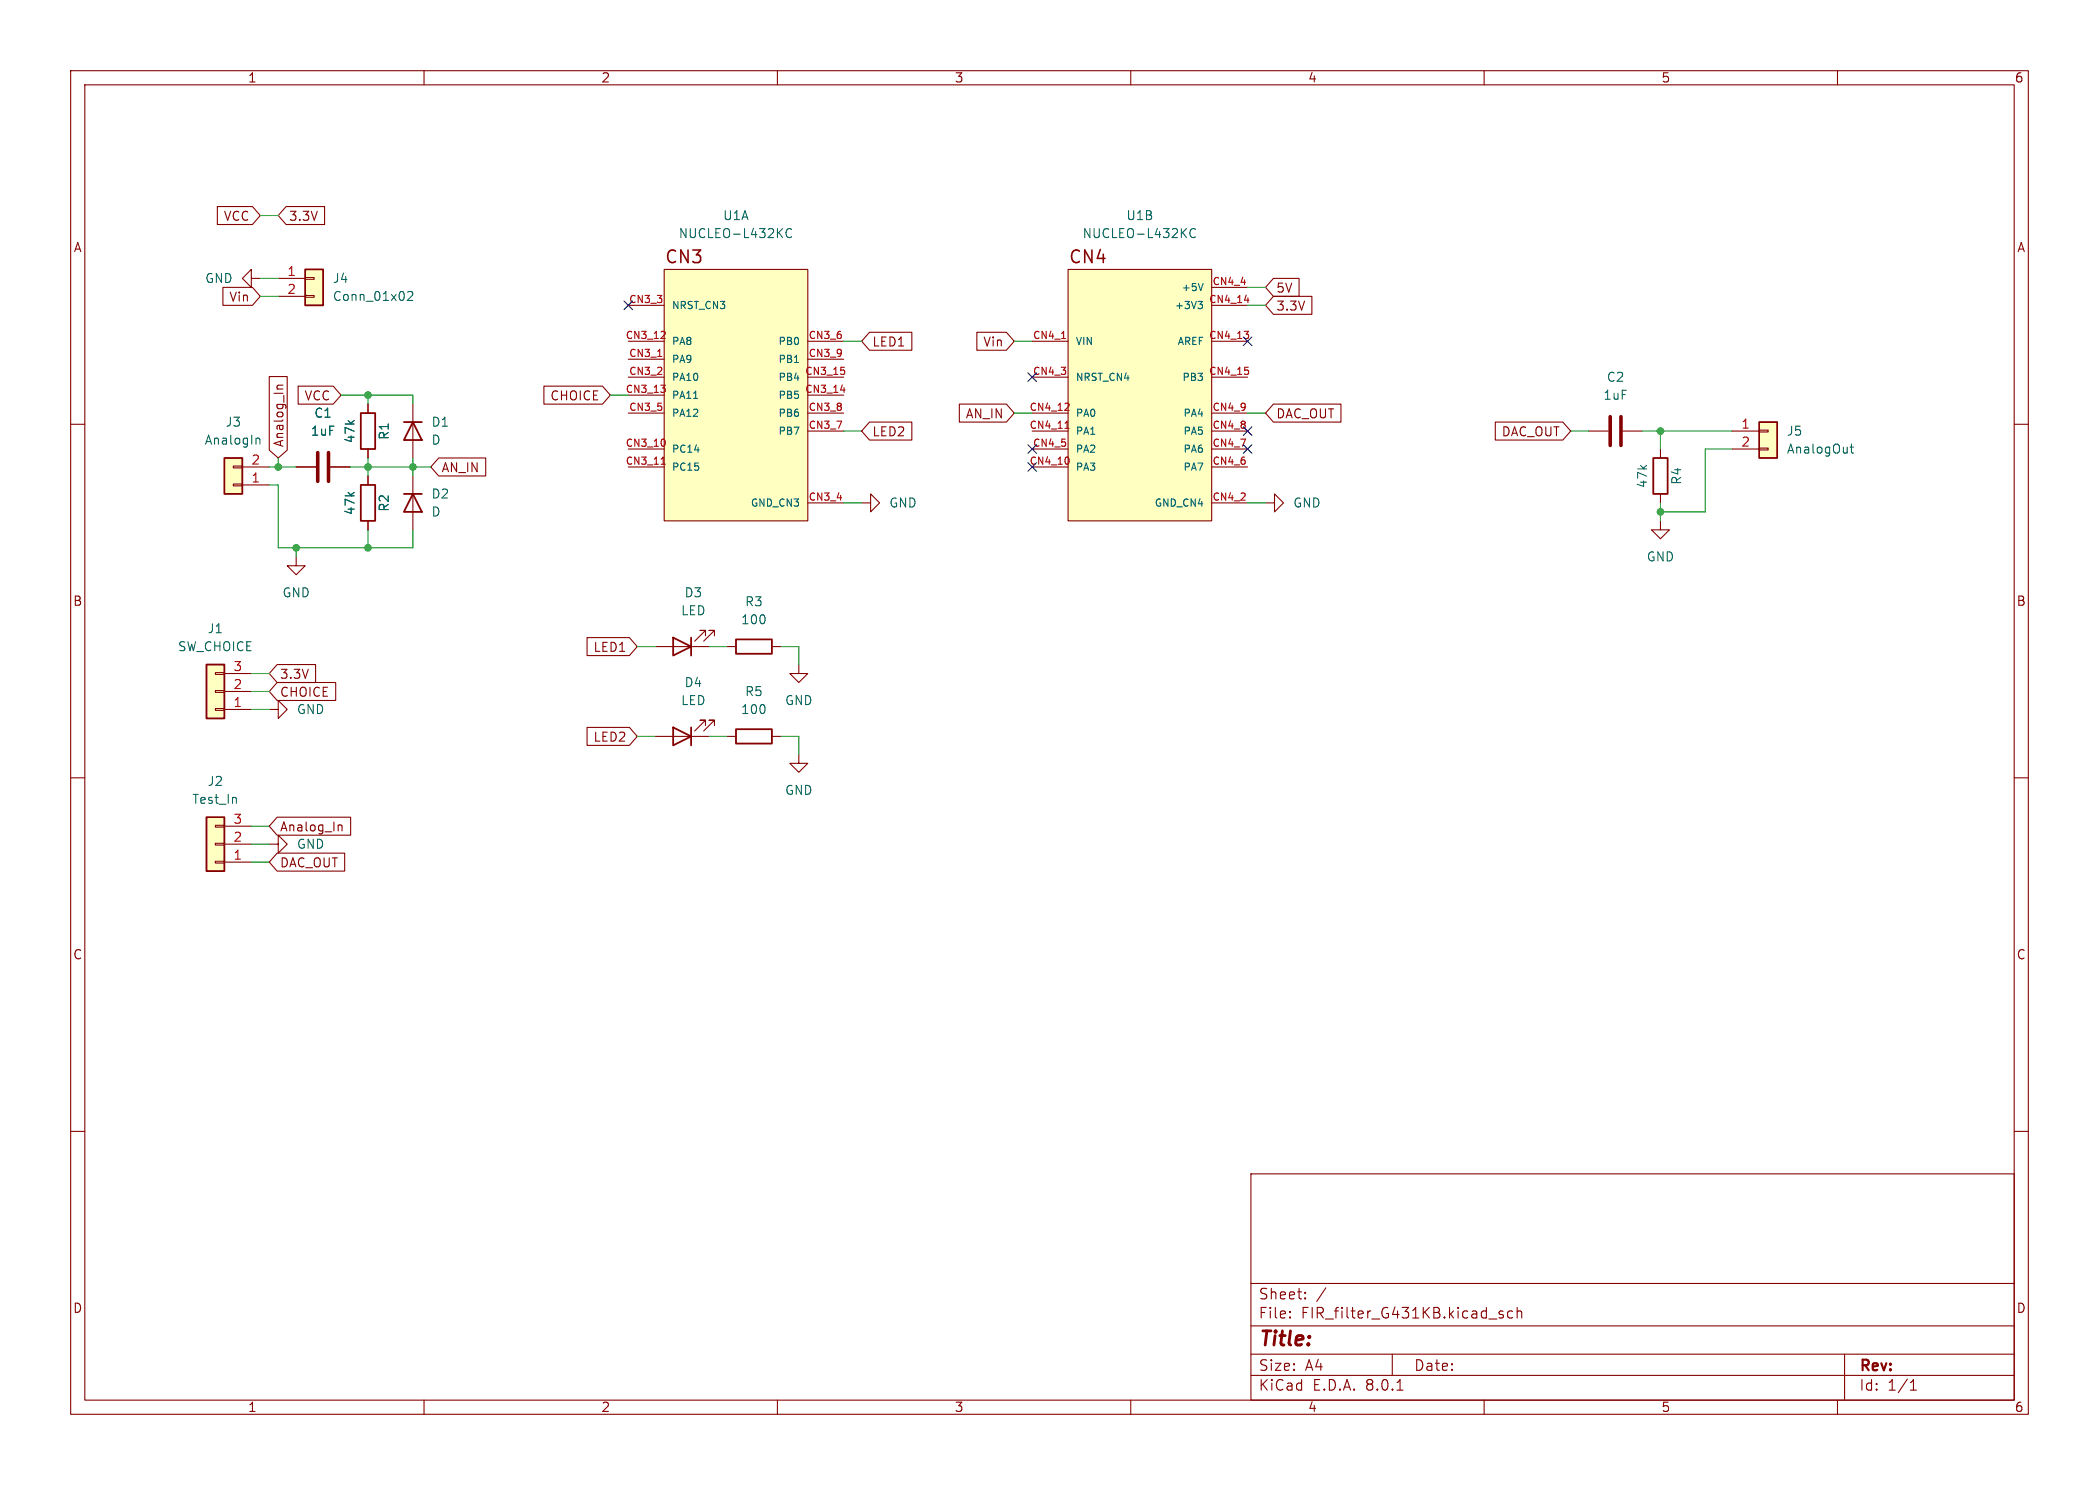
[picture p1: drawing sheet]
<svg xmlns="http://www.w3.org/2000/svg" width="297mm" height="210mm" viewBox="0 0 297 210" stroke-linecap="round" stroke-linejoin="round" font-family="sans-serif">
<g fill="none" stroke="#840000" stroke-width=".15">
<path d="M10 10h277v190h-277zM12 12h273v186h-273zM60 10v2M110 10v2M160 10v2M210 10v2M260 10v2M10 60h2M285 60h2M10 110h2M285 110h2M10 160h2"/>
<path d="M285 160h2M177 166h108v32h-108zM60 198v2M110 198v2M160 198v2M177 194.5h108M177 191.5h108M177 187.5h108M177 181.5h108M182.5 186.3h.1l-.1 .1M182.5 186.3v.1M182.5 185.5v.1"/>
<path d="M182.5 185.5h.1l-.1 .1M184.7 183.6v.1M184.7 183.6h-.1l.1 .1M184.7 182.8v.1M184.7 182.8h-.1l.1 .1M187.6 182.1l-1.3 2M197 191.5v3M197.7 196.6h.8M210 198v2M212.7 185.5l-.4-.1-.2 .2 .1 .2 .5 .2v.1v.2l-.2 .1-.4-.1M214 185.5l-.4-.1-.3 .3v.4l.2 .2 .1 .1 .4-.1M214.7 185.5a.37 .37 0 0 1 .6 .1v.8"/>
<path d="M214.7 184.9v1.5M260 198v2M261 191.5v6.5M270.3 196.6h.9M270.3 195.5l.4-.4v1.5"/>
</g>
<path d="M94 38.1h20.3v35.6h-20.3z" fill="#ffffc2"/>
<g fill="none" stroke="#840000" stroke-width=".15">
<path d="M94 38.1h20.3v35.6h-20.3zM88.9 50.8h5.1M88.9 48.3h5.1M88.9 55.9h5.1M88.9 53.3h5.1M88.9 43.2h5.1M88.9 58.4h5.1M114.3 50.8h5.1M114.3 48.3h5.1M114.3 55.9h5.1M114.3 53.3h5.1M114.3 58.4h5.1"/>
<path d="M88.9 63.5h5.1M88.9 66h5.1M114.3 71.1h5.1M114.3 61h5.1M121.9 71.1h1.3v-1.2l1.3 1.2-1.3 1.3v-1.3M102.9 104.1h1.2M109.2 104.1h1.3"/>
</g>
<path d="M93.1 50.4h.5M93.5 54.5h.6l-.3 .4M94 46.9l.1 .2v.2l-.6 .6h.6M94 54.9l.1 .2-.1 .3M118.9 55.2h.7M119 51.9h.5M119.4 52.4l.1 .1-.1 .4M93.5 65.7h.6M94 62.2l.1 .3-.1 .5" fill="none" stroke="#a90000" stroke-width=".15"/>
<path d="M112 32.5a.51 .51 0 0 0-.6-.1 .51 .51 0 0 0-.2 .7 .48 .48 0 0 0 .3 .4 .48 .48 0 0 0 .5 0M98.1 56.3h.6M112.4 51.3h.6" fill="none" stroke="#006464" stroke-width=".15"/>
<path d="M104.1 103.1h5.1v2.1h-5.1z" fill="none" stroke="#840000" stroke-width=".25"/>
<path d="M43.2 38.1h2.5v5.1h-2.5z" fill="#ffffc2"/>
<path d="M35.6 39.4v-1.3l-1.3 1.3 1.3 1.2v-1.2h1.2M39.4 39.4h3.8M43.2 39.2h1.2v.3h-1.2zM39.4 41.9h3.8M43.2 41.8h1.2v.2h-1.2zM52.1 57.2v1.2M52.1 63.5v1.3M92.7 91.4h7.6M99.8 89.9v-.7h-.7h.7l-1.5 1.5M101.1 89.9v-.7h-.8h.8l-1.5 1.5M38.1 119.4h1.3v-1.3l1.2 1.3-1.2 1.3v-1.3M113 106.7v1.3h1.3l-1.3 1.2-1.2-1.2h1.2" fill="none" stroke="#840000" stroke-width=".15"/>
<path d="M43.2 38.1h2.5v5.1h-2.5zM51.1 58.4h2v5.1h-2zM95.2 90.2l2.6 1.2-2.6 1.3zM97.8 90.2v2.5" fill="none" stroke="#840000" stroke-width=".25"/>
<path d="M57.7 41.3l.2-.1h.3l.1 .1 .1 .3-.1 .2-.7 .7h.8" fill="none" stroke="#006464" stroke-width=".15"/>
<path d="M31.7 64.8h2.6v5.1h-2.6z" fill="#ffffc2"/>
<g fill="none" stroke="#840000" stroke-width=".15">
<path d="M58.4 57.2v7.6M33 65.9h1.3v.3h-1.3zM33 68.5h1.3v.2h-1.3zM34.3 68.6h3.8M34.3 66h3.8M41.9 78.7v1.3h1.3l-1.3 1.3-1.3-1.3h1.3M41.9 66h2.8M46.7 66h2.8M58.4 67.3v7.6M179.1 71.1h1.2v-1.2l1.3 1.2-1.3 1.3v-1.3M224.8 61h2.8M229.6 61h2.8"/>
<path d="M234.9 73.7v1.2h1.3l-1.3 1.3-1.2-1.3h1.2M234.9 63.5v1.3M234.9 69.9v1.2M102.9 91.4h1.2M109.2 91.4h1.3M113 94v1.3h1.3l-1.3 1.2-1.2-1.2h1.2M92.7 104.1h7.6M99.8 102.6v-.7h-.7h.7l-1.5 1.5M101.1 102.6v-.7h-.8h.8l-1.5 1.5"/>
</g>
<path d="M57.1 59.7h2.6M58.4 59.7l1.3 2.5h-2.6zM31.7 64.8h2.6v5.1h-2.6zM57.1 69.9h2.6M58.4 69.9l1.3 2.5h-2.6zM233.9 64.8h2.1v5.1h-2.1zM104.1 90.4h5.1v2.1h-5.1zM95.2 102.9l2.6 1.2-2.6 1.3zM97.8 102.9v2.5" fill="none" stroke="#840000" stroke-width=".25"/>
<path d="M36.3 62h.4l.1 .8" fill="none" stroke="#006464" stroke-width=".15"/>
<path d="M227.8 58.9v4.1M229.4 58.9v4.1M45 64v4.1M46.5 64v4.1" fill="none" stroke="#840000" stroke-width=".51"/>
<path d="M248.9 59.7h2.6v5.1h-2.6z" fill="#ffffc2"/>
<path d="M245.1 61h3.8M245.1 63.5h3.8M248.9 63.4h1.3v.2h-1.3zM248.9 60.8h1.3v.3h-1.3z" fill="none" stroke="#840000" stroke-width=".15"/>
<path d="M248.9 59.7h2.6v5.1h-2.6z" fill="none" stroke="#840000" stroke-width=".25"/>
<path d="M261.8 63.2h.5M262 62.8v1.1v.1l.3 .1" fill="none" stroke="#006464" stroke-width=".15"/>
<path d="M151.1 38.1h20.3v35.6h-20.3z" fill="#ffffc2"/>
<g fill="none" stroke="#840000" stroke-width=".15">
<path d="M151.1 38.1h20.3v35.6h-20.3zM146 48.3h5.1M146 58.4h5.1M146 53.3h5.1M171.4 48.3h5.1M171.4 58.4h5.1M171.4 43.2h5.1M171.4 53.3h5.1M171.4 40.6h5.1M146 66h5.1M146 61h5.1M146 63.5h5.1"/>
<path d="M171.4 66h5.1M171.4 61h5.1M171.4 71.1h5.1M171.4 63.5h5.1M38.1 100.3h1.3v-1.2l1.2 1.2-1.2 1.3v-1.3"/>
</g>
<path d="M150.2 47.9h.6M151.2 57.1l.1 .1-.1 .3-.6 .5h.7M176 46.9h.7l-.4 .3M176.1 42.5h.6M176.1 51.9h.5M176.6 47.3l.1 .1-.1 .4M176.6 52.4l.1 .1-.1 .4M150.7 60.6h.6M151.2 64.7l.1 .3-.1 .6" fill="none" stroke="#a90000" stroke-width=".15"/>
<path d="M169.2 32.5a.51 .51 0 0 0-.7-.1 .51 .51 0 0 0-.1 .7 .48 .48 0 0 0 .2 .4 .48 .48 0 0 0 .6 0M169.5 42.6h.6l-.3 .4 .3 .1v.3l-.2 .2h-.2M170.2 40.1l-.3 1" fill="none" stroke="#006464" stroke-width=".15"/>
<path d="M29.2 94h2.5v7.6h-2.5z" fill="#ffffc2"/>
<path d="M52.1 67.3v1.3M52.1 73.7v1.2M30.5 95.1h1.2v.3h-1.2zM30.5 97.7h1.2v.2h-1.2zM31.7 97.8h3.9M31.7 95.3h3.9M30.5 100.2h1.2v.3h-1.2zM31.7 100.3h3.9" fill="none" stroke="#840000" stroke-width=".15"/>
<path d="M51.1 68.6h2v5.1h-2zM29.2 94h2.5v7.6h-2.5z" fill="none" stroke="#840000" stroke-width=".25"/>
<path d="M29.2 115.6h2.5v7.6h-2.5z" fill="#ffffc2"/>
<g fill="none" stroke="#840000" stroke-width=".15">
<path d="M30.8 29.2h4.9l1.1 1.3-1.1 1.3h-4.9zM40.5 29.2h5.4v2.6h-5.4l-1.1-1.3zM180.2 39.4h3.6v2.5h-3.6l-1.1-1.3zM31.5 40.6h4.2l1.1 1.3-1.1 1.3h-4.2zM38.1 53.3h2.5v10.4l-1.2 1.1-1.3-1.1zM40 54.5h-.7v.5M42.2 54.6h4.9l1.2 1.3-1.2 1.3h-4.9zM52.1 57.2v1.2M77 54.6h8.2l1.2 1.3-1.2 1.3h-8.2zM123 47h6v2.5h-6l-1.1-1.2zM123 59.7h6v2.5h-6l-1.1-1.2zM135.7 57.1h6.7l1.1 1.3-1.1 1.3h-6.7z"/>
<path d="M138.2 47h4.2l1.1 1.3-1.1 1.2h-4.2zM180.2 57.1h9.5v2.6h-9.5l-1.1-1.3zM180.2 41.9h5.4v2.6h-5.4l-1.1-1.3zM211.6 59.7h9.5l1.1 1.3-1.1 1.2h-9.5zM41.9 66h2.8M46.7 66h2.8M52.1 63.5v1.3M52.1 67.3v1.3M52.1 73.7v1.2M62.1 64.8h6.6v2.5h-6.6l-1.1-1.3zM39.2 94h5.5v2.5h-5.5l-1.1-1.2zM39.2 96.5h8.3v2.6h-8.3l-1.1-1.3z"/>
<path d="M83.1 90.2h6l1.1 1.2-1.1 1.3h-6zM30.5 116.7h1.2v.3h-1.2zM30.5 119.3h1.2v.2h-1.2zM31.7 119.4h3.9M31.7 116.8h3.9M39.2 115.6h10.4v2.5h-10.4l-1.1-1.3zM47.9 116.7h.4l.1 .8M83.1 102.9h6l1.1 1.2-1.1 1.3h-6zM30.5 121.8h1.2v.2h-1.2zM31.7 121.9h3.9M39.2 120.6h9.6v2.6h-9.6l-1.1-1.3z"/>
</g>
<path d="M29.2 115.6h2.5v7.6h-2.5z" fill="none" stroke="#840000" stroke-width=".25"/>
<g fill="none" stroke="#009600" stroke-width=".15">
<path d="M36.8 39.4h2.6M36.8 30.5h2.6M36.8 41.9h2.6M48.3 55.9h10.1v1.3M52.1 55.9v1.3M86.4 55.9h2.5M119.4 48.3h2.5M143.5 58.4h2.5M143.5 48.3h2.5M176.5 58.4h2.6M176.5 43.2h2.6M176.5 40.6h2.6"/>
<path d="M38.1 68.6h1.3v8.9h19v-2.6M38.1 66h3.8M39.4 64.8v1.2M41.9 77.5v1.2M49.5 66h11.5M52.1 64.8v2.5M52.1 74.9v2.6M58.4 64.8v2.5M119.4 71.1h2.5M119.4 61h2.5M176.5 71.1h2.6M222.2 61h2.6"/>
<path d="M232.4 61h12.7M234.9 61v2.5M234.9 71.1v2.6M245.1 63.5h-3.8v8.9h-6.4M35.6 97.8h2.5M35.6 95.3h2.5M90.2 91.4h2.5M100.3 91.4h2.6M110.5 91.4h2.5v2.6M35.6 100.3h2.5M35.6 116.8h2.5M35.6 119.4h2.5"/>
<path d="M90.2 104.1h2.5M100.3 104.1h2.6M110.5 104.1h2.5v2.6M35.6 121.9h2.5"/>
</g>
<g fill="none" stroke="#000084" stroke-width=".15">
<path d="M88.3 42.6l1.2 1.2M89.5 42.6l-1.2 1.2M145.4 52.7l1.3 1.2M146.7 52.7l-1.3 1.2M175.9 47.7l1.2 1.2M177.1 47.7l-1.2 1.2M145.4 65.4l1.3 1.2M145.4 62.9l1.3 1.2M146.7 65.4l-1.3 1.2M146.7 62.9l-1.3 1.2M175.9 62.9l1.2 1.2M175.9 60.4l1.2 1.2"/>
<path d="M177.1 62.9l-1.2 1.2M177.1 60.4l-1.2 1.2"/>
</g>
<g fill="#009600" stroke="#009600" stroke-width=".15">
<circle cx="52.1" cy="55.9" r=".46"/>
<circle cx="52.1" cy="66" r=".46"/>
<circle cx="58.4" cy="66" r=".46"/>
<circle cx="234.9" cy="61" r=".46"/>
<circle cx="234.9" cy="72.4" r=".46"/>
<circle cx="39.4" cy="66" r=".46"/>
<circle cx="52.1" cy="77.5" r=".46"/>
<circle cx="41.9" cy="77.5" r=".46"/>
</g>
<text font-size="2.8" fill="#840000" x="178" y="190.9">Title:</text>
<g font-size="2.5" fill="#840000">
<text x="94" y="37.5">CN3</text>
<text x="151.1" y="37.5">CN4</text>
</g>
<g font-size="2.1" fill="#840000">
<text x="178" y="184">Sheet:</text>
<text x="178" y="186.7">File:</text>
<text x="184.1" y="186.7">FIR_filter_G431KB.kicad_sch</text>
<text x="178" y="196.9">KiCad</text>
<text x="178" y="194.1">Size:</text>
<text x="184.7" y="194.1">A4</text>
<text x="185.7" y="196.9">E.D.A.</text>
<text x="193.3" y="196.9">8.0.1</text>
<text x="200" y="194.1">Date:</text>
<text x="263" y="194.3">Rev:</text>
<text x="263" y="196.9">Id:</text>
<text x="267.1" y="196.9">1/1</text>
</g>
<g font-size="1.8" fill="#840000">
<text x="35" y="11.9">1</text>
<text x="85" y="11.9">2</text>
<text x="135" y="11.9">3</text>
<text x="185" y="11.9">4</text>
<text x="235" y="11.9">5</text>
<text x="285" y="11.9">6</text>
<text x="10.3" y="35.9">A</text>
<text x="31.6" y="31.4">VCC</text>
<text x="40.8" y="31.4">3.3V</text>
<text x="285.3" y="35.9">A</text>
<text x="180.5" y="41.6">5V</text>
<text x="32.4" y="42.9">Vin</text>
<text x="180.5" y="44.1">3.3V</text>
<text x="123.3" y="49.2">LED1</text>
<text x="139" y="49.2">Vin</text>
<text x="43" y="56.8">VCC</text>
<text x="77.8" y="56.8">CHOICE</text>
<text x="136.6" y="59.4">AN_IN</text>
<text x="180.5" y="59.4">DAC_OUT</text>
<text x="40.3" y="63.3" transform="rotate(-90 40.3 63.3)">Analog_In</text>
<text x="123.3" y="61.9">LED2</text>
<text x="212.4" y="61.9">DAC_OUT</text>
<text x="62.4" y="67">AN_IN</text>
<text x="10.3" y="85.9">B</text>
<text x="285.3" y="85.9">B</text>
<text x="83.9" y="92.4">LED1</text>
<text x="39.5" y="96.2">3.3V</text>
<text x="39.5" y="98.7">CHOICE</text>
<text x="83.9" y="105.1">LED2</text>
<text x="39.5" y="117.8">Analog_In</text>
<text x="39.5" y="122.9">DAC_OUT</text>
<text x="10.3" y="135.9">C</text>
<text x="285.3" y="135.9">C</text>
<text x="10.3" y="185.9">D</text>
<text x="285.3" y="185.9">D</text>
<text x="35" y="199.9">1</text>
<text x="85" y="199.9">2</text>
<text x="135" y="199.9">3</text>
<text x="185" y="199.9">4</text>
<text x="235" y="199.9">5</text>
<text x="285" y="199.9">6</text>
</g>
<g font-size="1.8" fill="#006464">
<text x="95.9" y="33.9">NUCLEO-L432KC</text>
<text x="102.2" y="31.3">U1A</text>
<text x="153.1" y="33.9">NUCLEO-L432KC</text>
<text x="159.3" y="31.3">U1B</text>
<text x="28.9" y="40.2">GND</text>
<text x="47" y="40.2">J4</text>
<text x="47" y="42.8">Conn_01x02</text>
<text x="44.4" y="59.3">C1</text>
<text x="226.8" y="56.7">1uF</text>
<text x="227.3" y="54.2">C2</text>
<text x="28.9" y="63.1">AnalogIn</text>
<text x="31.8" y="60.6">J3</text>
<text x="43.9" y="61.8">1uF</text>
<text x="50.4" y="62.8" transform="rotate(-90 50.4 62.8)">47k</text>
<text x="55.2" y="62.3" transform="rotate(-90 55.2 62.3)">R1</text>
<text x="61" y="60.6">D1</text>
<text x="61" y="63.1">D</text>
<text x="252.7" y="61.8">J5</text>
<text x="252.7" y="64.4">AnalogOut</text>
<text x="61" y="70.7">D2</text>
<text x="125.7" y="72">GND</text>
<text x="182.9" y="72">GND</text>
<text x="233.3" y="69.1" transform="rotate(-90 233.3 69.1)">47k</text>
<text x="238.1" y="68.7" transform="rotate(-90 238.1 68.7)">R4</text>
<text x="50.4" y="72.9" transform="rotate(-90 50.4 72.9)">47k</text>
<text x="55.2" y="72.5" transform="rotate(-90 55.2 72.5)">R2</text>
<text x="61" y="73.3">D</text>
<text x="232.9" y="79.6">GND</text>
<text x="29.3" y="89.8">J1</text>
<text x="39.9" y="84.7">GND</text>
<text x="96.3" y="87.2">LED</text>
<text x="96.8" y="84.7">D3</text>
<text x="104.8" y="88.5">100</text>
<text x="105.3" y="86">R3</text>
<text x="25.1" y="92.3">SW_CHOICE</text>
<text x="41.9" y="101.2">GND</text>
<text x="96.3" y="99.9">LED</text>
<text x="96.8" y="97.4">D4</text>
<text x="104.8" y="101.2">100</text>
<text x="105.3" y="98.7">R5</text>
<text x="111" y="99.9">GND</text>
<text x="27.1" y="113.9">Test_In</text>
<text x="29.3" y="111.4">J2</text>
<text x="111" y="112.6">GND</text>
<text x="41.9" y="120.2">GND</text>
</g>
<g font-size="1.8" fill="#a90000">
<text x="40.6" y="39.1">1</text>
<text x="40.6" y="41.7">2</text>
<text x="35.5" y="65.8">2</text>
<text x="246.3" y="60.7">1</text>
<text x="246.3" y="63.2">2</text>
<text x="35.5" y="68.3">1</text>
<text x="32.9" y="95">3</text>
<text x="32.9" y="100.1">1</text>
<text x="32.9" y="97.5">2</text>
<text x="32.9" y="119.1">2</text>
<text x="32.9" y="116.6">3</text>
<text x="32.9" y="121.7">1</text>
</g>
<g font-size="1.4" fill="#006464">
<text x="167.1" y="41.4">+5V</text>
<text x="95" y="43.9">NRST_CN3</text>
<text x="166.1" y="43.9">+3V3</text>
<text x="95" y="51.5">PA9</text>
<text x="95" y="49">PA8</text>
<text x="110" y="49">PB0</text>
<text x="110" y="51.5">PB1</text>
<text x="152.1" y="49">VIN</text>
<text x="166.5" y="49">AREF</text>
<text x="95" y="56.6">PA11</text>
<text x="95" y="54.1">PA10</text>
<text x="95" y="59.2">PA12</text>
<text x="110" y="56.6">PB5</text>
<text x="110" y="54.1">PB4</text>
<text x="110" y="59.2">PB6</text>
<text x="152.1" y="59.2">PA0</text>
<text x="152.1" y="54.1">NRST_CN4</text>
<text x="167.2" y="54.1">PB3</text>
<text x="167.3" y="59.2">PA4</text>
<text x="95" y="64.2">PC14</text>
<text x="110" y="61.7">PB7</text>
<text x="152.1" y="61.7">PA1</text>
<text x="152.1" y="64.2">PA2</text>
<text x="167.3" y="64.2">PA6</text>
<text x="167.3" y="61.7">PA5</text>
<text x="95" y="66.8">PC15</text>
<text x="106.1" y="71.9">GND_CN3</text>
<text x="152.1" y="66.8">PA3</text>
<text x="163.3" y="71.9">GND_CN4</text>
<text x="167.3" y="66.8">PA7</text>
</g>
<g font-size="1.4" fill="#a90000">
<text x="171.5" y="40.4">CN4_4</text>
<text x="88.9" y="42.9">CN3_3</text>
<text x="171" y="42.9">CN4_14</text>
<text x="88.4" y="48">CN3_12</text>
<text x="88.9" y="50.5">CN3_1</text>
<text x="88.9" y="53.1">CN3_2</text>
<text x="113.8" y="53.1">CN3_15</text>
<text x="114.3" y="48">CN3_6</text>
<text x="114.3" y="50.5">CN3_9</text>
<text x="146.1" y="48">CN4_1</text>
<text x="146.1" y="53.1">CN4_3</text>
<text x="171" y="48">CN4_13</text>
<text x="171" y="53.1">CN4_15</text>
<text x="88.4" y="55.6">CN3_13</text>
<text x="88.9" y="58.2">CN3_5</text>
<text x="113.8" y="55.6">CN3_14</text>
<text x="114.3" y="58.2">CN3_8</text>
<text x="145.6" y="58.2">CN4_12</text>
<text x="171.5" y="58.2">CN4_9</text>
<text x="88.4" y="63.2">CN3_10</text>
<text x="88.4" y="65.8">CN3_11</text>
<text x="114.3" y="60.7">CN3_7</text>
<text x="145.6" y="65.8">CN4_10</text>
<text x="145.6" y="60.7">CN4_11</text>
<text x="146.1" y="63.2">CN4_5</text>
<text x="171.5" y="65.8">CN4_6</text>
<text x="171.5" y="63.2">CN4_7</text>
<text x="171.5" y="60.7">CN4_8</text>
<text x="114.3" y="70.9">CN3_4</text>
<text x="171.5" y="70.9">CN4_2</text>
</g>
</svg>
